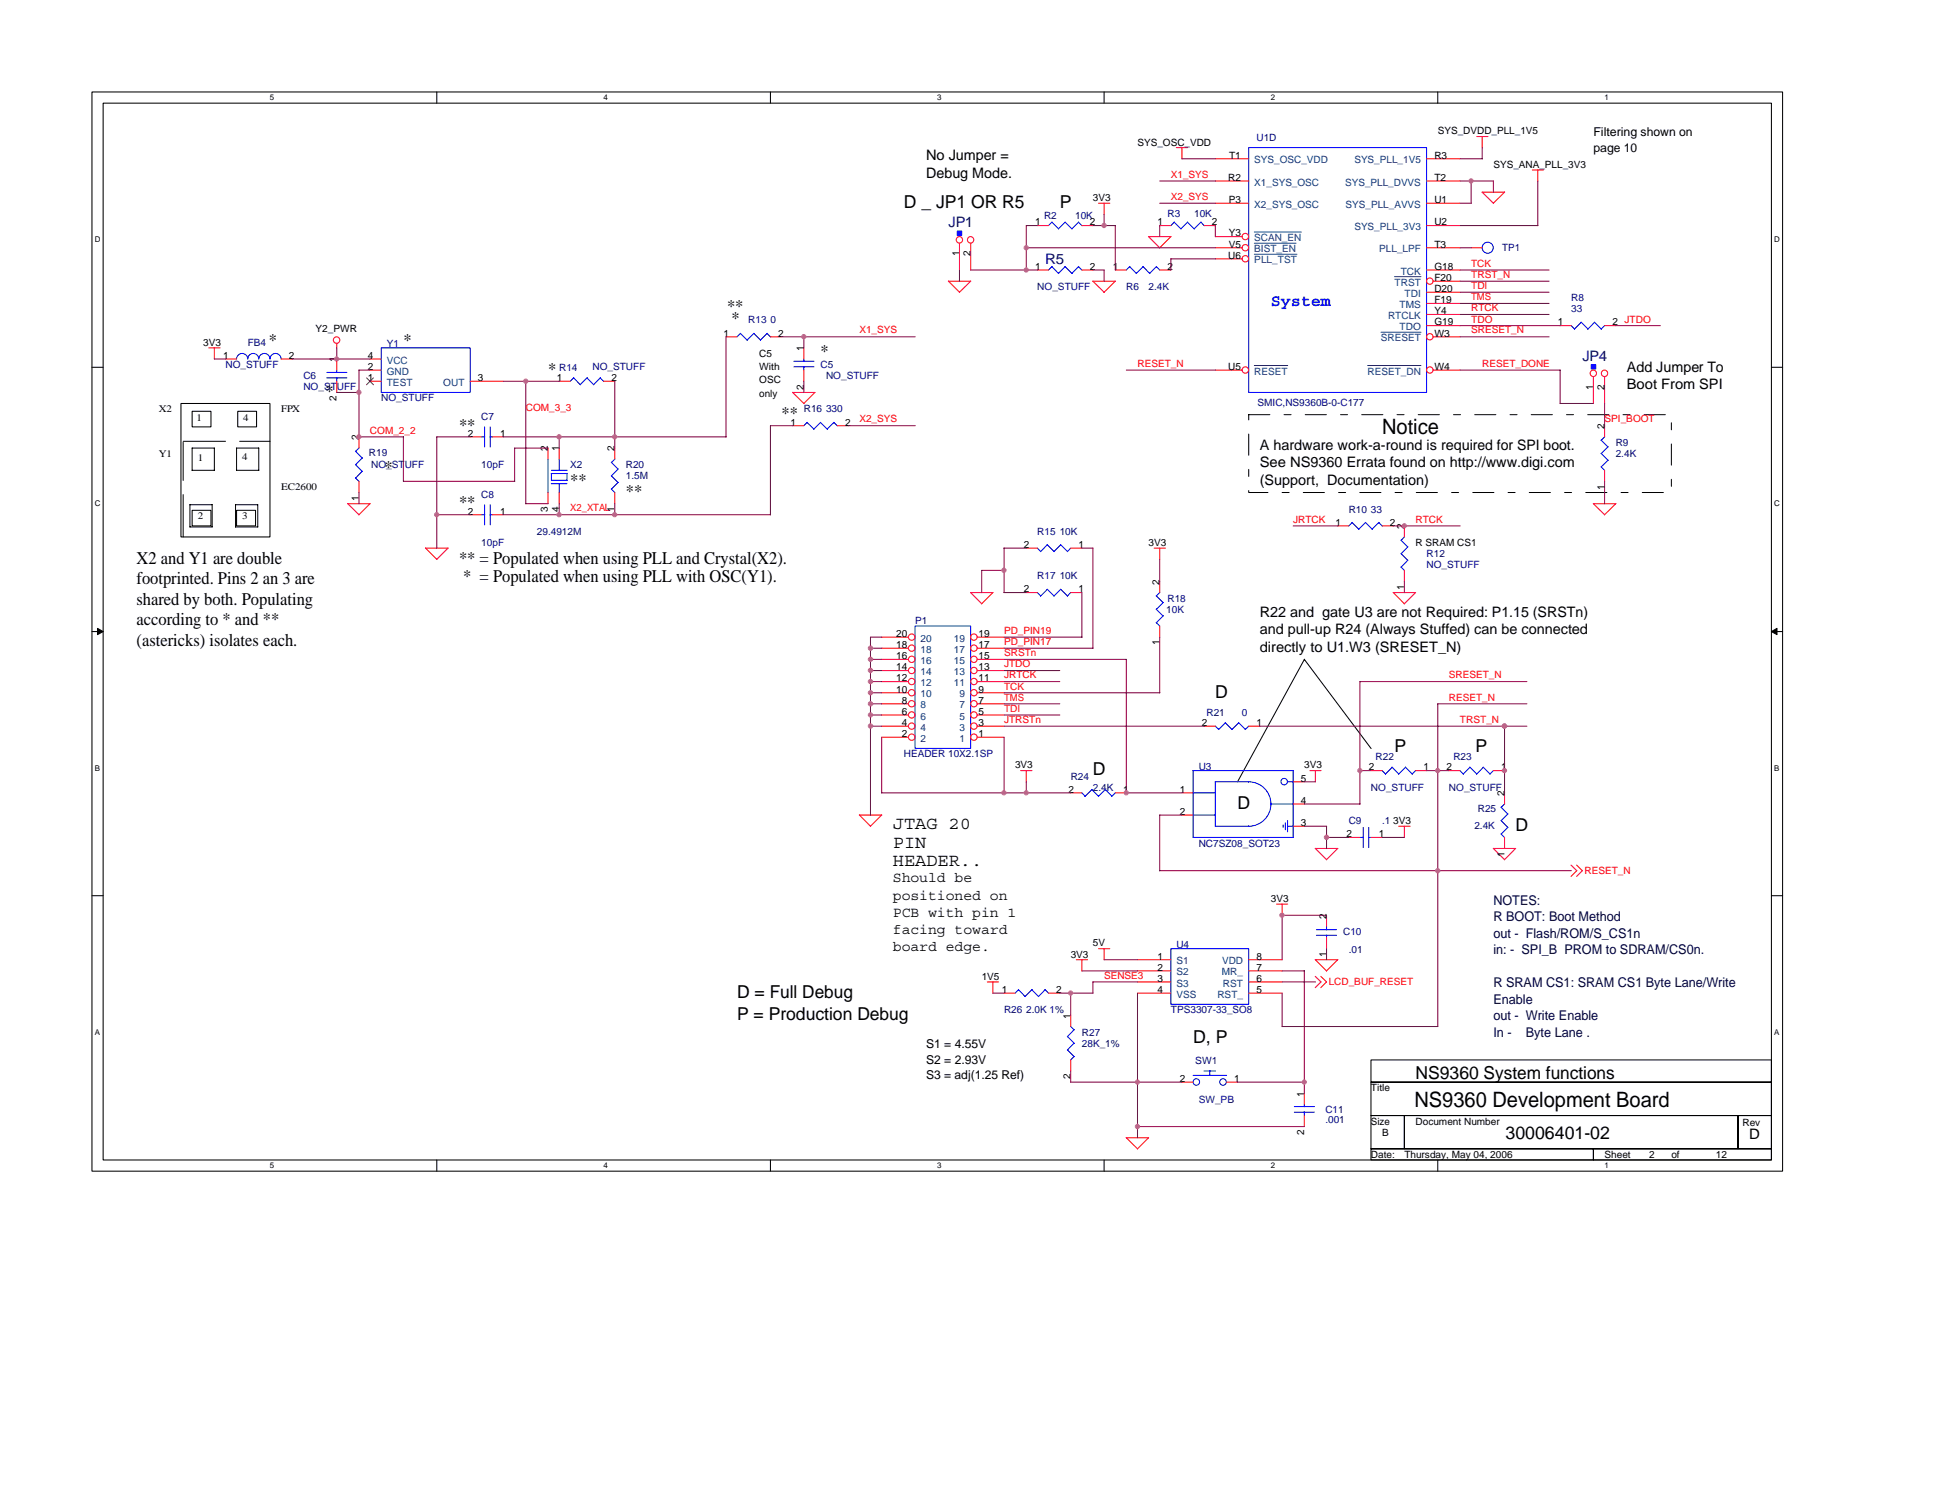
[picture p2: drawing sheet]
<svg xmlns="http://www.w3.org/2000/svg" width="279mm" height="216mm" viewBox="0 0 279 216" stroke-linecap="round" stroke-linejoin="round" font-family="sans-serif">
<path d="M13.2 13.2h243.3v155.3h-243.3zM14.8 14.8h240.1v152.1h-240.1z" fill="none" stroke="#000" stroke-width=".15"/>
<g fill="#fff">
<path d="M38.8 13.4h.7v1.3h-.7z"/>
<path d="M38.8 167h.7v1.3h-.7z"/>
</g>
<path d="M62.8 13.2v1.6M62.8 166.9v1.6" fill="none" stroke="#000" stroke-width=".15"/>
<g fill="#fff">
<path d="M86.8 13.4h.7v1.3h-.7z"/>
<path d="M86.8 167h.7v1.3h-.7z"/>
</g>
<path d="M110.8 13.2v1.6M110.8 166.9v1.6" fill="none" stroke="#000" stroke-width=".15"/>
<g fill="#fff">
<path d="M134.8 13.4h.7v1.3h-.7z"/>
<path d="M134.8 167h.7v1.3h-.7z"/>
</g>
<path d="M158.8 13.2v1.6M158.8 166.9v1.6" fill="none" stroke="#000" stroke-width=".15"/>
<g fill="#fff">
<path d="M182.9 13.4h.6v1.3h-.6z"/>
<path d="M182.9 167h.6v1.3h-.6z"/>
</g>
<path d="M206.9 13.2v1.6M206.9 166.9v1.6" fill="none" stroke="#000" stroke-width=".15"/>
<g fill="#fff">
<path d="M230.9 13.4h.6v1.3h-.6z"/>
<path d="M230.9 167h.6v1.3h-.6z"/>
<path d="M13.6 33.8h.8v1.3h-.8z"/>
<path d="M255.3 33.8h.8v1.3h-.8z"/>
<path d="M13.6 71.8h.8v1.3h-.8z"/>
<path d="M255.3 71.8h.8v1.3h-.8z"/>
</g>
<path d="M13.2 52.8h1.6M254.9 52.8h1.6" fill="none" stroke="#000" stroke-width=".15"/>
<g fill="#fff">
<path d="M13.6 109.8h.8v1.3h-.8z"/>
<path d="M255.3 109.8h.7v1.3h-.7z"/>
</g>
<path d="M13.2 90.8h1.6M254.9 90.8h1.6" fill="none" stroke="#000" stroke-width=".15"/>
<path d="M14 90.4l.8 .4-.8 .5zM254.9 90.8l.8-.4v.9z" fill="#000"/>
<path d="M14 90.4l.8 .4-.8 .5zM254.9 90.8l.8-.4v.9z" fill="none" stroke="#000" stroke-width=".14"/>
<g fill="#fff">
<path d="M13.6 147.8h.8v1.3h-.8z"/>
<path d="M255.3 147.8h.7v1.3h-.7z"/>
</g>
<g fill="none" stroke="#000" stroke-width=".15">
<path d="M26 58h12.8v19.2h-12.8zM27.6 59.2h2.8v2.2h-2.8zM34.2 59.2h2.7v2.2h-2.7zM27.6 73.4h2.8v2.2h-2.8zM34 73.4h2.8v2.2h-2.8zM187.7 94.8l9.6 12.9M187.7 94.8l-9.7 17.7M13.2 128.8h1.6M254.9 128.8h1.6M197.2 152.5h57.7v3.2h-57.7zM197.2 155.7h57.7v4.8h-57.7zM197.2 160.5h4.8v4.7h-4.8z"/>
<path d="M197.2 165.2h32v1.7h-32zM202 160.5h48.1v4.7h-48.1zM229.2 165.2h25.7v1.7h-25.7zM250.1 160.5h4.8v4.7h-4.8z"/>
</g>
<g fill="none" stroke="#000" stroke-width=".14" stroke-dasharray="6.1 2">
<path d="M26.4 77.2v-13.6M26.4 63.5h12.5M27.3 75.8h3.2M27.3 72.6v3.2M27.6 67.6v-3.2M27.6 64.5h3.3M30.5 72.6h-3.2M30.5 75.8v-3.2M30.8 67.6h-3.2M30.8 64.5v3.2M33.9 75.8h3.2M33.9 72.6v3.2"/>
<path d="M34 64.5v3.2M34 67.6h3.3M37.1 72.6h-3.2M37.1 75.8v-3.2M37.2 64.5h-3.2M37.2 67.6v-3.2"/>
</g>
<path d="M179.7 59.6h60.8v11.2h-60.8v-11.2" fill="none" stroke="#000" stroke-width=".14" stroke-dasharray="3 2 1 2"/>
<g fill="none" stroke="#f00" stroke-width=".15">
<path d="M212.5 19.6h1.6M213.2 19.6v1.7M149.2 32.4h1.6M155.7 32.4h1.5M158 29.2h1.7M158.8 29.2v1.7M166.9 35.6l-1.7-1.6h3.3l-1.7 1.7M169.2 21.2h1.7M170 21.2v1.7M174.9 34h3.8M174.9 29.2h4.8M174.9 35.6h3.8"/>
<path d="M174.9 26h4.8M174.9 22.8h4.8M174.9 37.2h3.8M205.2 29.2h4.8M205.2 35.6h4.8M205.2 32.4h4.8M205.2 26h4.8M205.2 22.8h4.8M205.2 38.8h4.8M211.7 35.6h1.5M213.2 27.6h3.3M213.2 27.6l1.7 1.7"/>
<path d="M216.5 27.6l-1.6 1.6M220.5 24.4h1.6M221.2 24.4v1.7M30 50h1.7M30.8 50v1.7M48.4 49.4v.7M48.4 51.6v1.6M48.4 54.8v1.6M53.2 54.8h1.6M53.2 51.6h1.6M53.2 53.2h1.6M67.6 54.8h4.9"/>
<path d="M80.5 54.8h1.5M86.8 54.8h1.7M104.5 48.4h1.5M110.8 48.4h1.7M114 56.4l1.6 1.7 1.6-1.7M114 56.4h3.3M136.4 40.4l1.6 1.6M136.5 40.4h3.2l-1.7 1.7M157.2 40.4l1.6 1.7 1.7-1.7M157.2 40.4h3.3M174.9 53.2h3.8M205.2 46.8h4.8"/>
<path d="M205.2 45.2h4.8M205.2 43.6h4.8M205.2 42h4.8M206.2 40.4h3.8M206.2 48.4h3.8M206.2 53.2h3.8M224.5 46.8h1.6M230.9 46.8h1.6M51.6 62.8v1.7M51.6 69.2v1.6M53.2 72.5l-1.6 1.6M53.3 72.5h-3.3l1.6 1.5"/>
<path d="M61.2 78.8l1.6 1.7 1.7-1.7h-3.3M67.6 62.8h1.6M70.8 62.8h1.7M78.8 64.5v1.5M78.8 70.8v1.7M80.5 64.5v1.5M80.5 70.8v1.7M147.7 78.8h1.5M154 78.8h1.7M166 78.8h1.7M166.9 78.8v1.7M192.5 75.6h1.5"/>
<path d="M198.9 75.6h1.6M202 75.6v1.6M229.2 72.4l1.7 1.6M229.2 72.5h3.3M232.5 72.5l-1.7 1.6M139.6 85.2l1.6 1.6M139.7 85.2h3.2l-1.7 1.7M147.7 85.2h1.5M154 85.2h1.7M166.9 83.6v1.6M166.9 90v1.6M200.4 85.2l1.6 1.6"/>
<path d="M200.5 85.2h3.2M202 82v1.6M203.7 85.2l-1.7 1.7M123.6 117.2l1.6 1.6M123.7 117.2h3.2l-1.7 1.7M146.8 110.8h1.7M147.7 110.8v1.7M173.2 104.5h1.7M179.7 104.5h1.5M188.5 110.8h1.6M189.2 110.8v1.7M201.2 118.8h1.7"/>
<path d="M202 118.8v1.7M208.5 110.8h1.5M214.9 110.8h1.6M154.8 138h1.7M155.7 138v1.7M158 136.5h1.7M158.8 136.5v1.6M163.7 138h4.8M163.7 139.7h4.8M179.7 138h4.8M179.7 139.7h4.8M183.7 130h1.6"/>
<path d="M184.5 130v1.7M189.2 122l1.6 1.7 1.7-1.7h-3.3M189.2 138l1.6 1.7 1.7-1.7h-3.3M190.9 131.7v1.5M190.9 134.8v1.7M214.8 122l1.6 1.7 1.7-1.7M214.9 122h3.2M226 124.4l.9 .8-.9 .9M226.8 124.4l.9 .8-.9 .9M142 141.2h1.7M142.8 141.2v1.7M144.5 142.8h1.5"/>
<path d="M150.8 142.8h1.7M154 146v1.7M154 152.5v1.5M163.7 141.2h4.8M163.7 142.8h4.8M179.7 141.2h4.8M179.7 142.8h4.8M187.7 157.2v1.6M189.2 140.4l.8 .8-.8 .9M190 140.4l.9 .8-.9 .9M162 163.6l1.7 1.6M162 163.7h3.3"/>
<path d="M165.2 163.7l-1.6 1.6M187.7 160.5v1.5"/>
<circle cx="179.2" cy="34" r=".46"/>
<circle cx="179.2" cy="35.6" r=".46"/>
<circle cx="179.2" cy="37.2" r=".46"/>
<circle cx="48.4" cy="48.9" r=".47"/>
<circle cx="179.2" cy="53.2" r=".46"/>
<circle cx="205.7" cy="53.2" r=".46"/>
<circle cx="205.7" cy="40.4" r=".46"/>
<circle cx="205.7" cy="48.4" r=".46"/>
</g>
<g fill="none" stroke="#00f" stroke-width=".15">
<path d="M151.3 32l1 .9M151.4 31.9l-.6 .5M153.2 32l1 .9M153.3 31.9l-1 1M155.2 32l.5 .5M155.2 31.9l-1 1M179.7 21.2h25.5v35.2h-25.5zM47 54.4h2.9M47 53.6h2.9M48.4 53.2v.4M48.4 54.3v.5M54.8 50h12.8v6.4h-12.8z"/>
<path d="M82.5 54.4l1 .9M82.5 54.3l-.5 .5M84.5 54.4l.9 .9M84.5 54.3l-1 1M86.4 54.4l.5 .5M86.4 54.3l-1 1M106 48.4l.5-.5 1 1M108.5 48l.9 .9M108.5 47.9l-1 1M110.4 48l.5 .5M110.4 47.9l-1 1M227.5 46.3l1 1"/>
<path d="M227.5 46.4l-1 .9-.5-.5M229.4 46.3l1 1M229.4 46.4l-1 .9M230.9 46.8l-.6 .5M51.1 68.7l.5 .5M51.1 64.9l1 1M51.7 64.4l-.5 .5M52.1 67.8l-.9 1M52.1 65.9l-1 .9 1 1M69.2 62.8h.5M69.7 61.4v2.9M70.5 62.8h.3"/>
<path d="M70.5 61.4v2.9M78.8 66v4.9M79.3 68.1h2.3M79.3 69.6h2.3M79.3 68.1v1h2.3M79.3 67.6h2.3M80.5 66v1.7M80.5 69.6v1.3M81.6 68.1v1M149.2 78.8l.5 .5M152.6 78.3l1 1M152.6 78.4l-1 1-.9-1.1-1 1.1"/>
<path d="M154 78.8l-.4 .6M194.5 75.2l1 .9M194.6 75.1l-.6 .5M196.5 75.2l.9 .9M196.5 75.1l-1 1M198.4 75.2l.5 .5M198.4 75.1l-1 1M201.6 79.6l.9 1M201.6 77.7l.9 1M202.1 77.2l-.5 .5M202.6 78.7l-1 .9M149.2 85.2l.5 .5"/>
<path d="M150.7 84.7l1 1M150.7 84.8l-1 .9M152.6 84.7l1 1M152.6 84.8l-1 .9M154 85.2l-.4 .5M166.3 87.6l1 1M166.9 85.2l-.6 .5 1 1M167.4 88.6l-1.1 1 .6 .4M167.4 86.7l-1 .9M201.6 81.6l.4 .4M202.6 80.6l-1 1M174.8 104.4l.5 .5"/>
<path d="M176.3 103.9l.9 1M176.3 104l-1 .9M178.2 103.9l1 1M178.2 104l-1 .9M179.7 104.5l-.6 .4M210 110.8l.5 .5M211.5 110.3l1 1M211.5 110.4l-1 1M214.4 111.3l-1-1-1 1.1M214.9 110.8l-.6 .6M168.5 136.5h11.2v8h-11.2zM189.4 133.7h2.9"/>
<path d="M189.4 134.5h2.9M190.9 133.2v.5M190.9 134.5v.3M146.5 142.4l1 1M146.6 142.3l-.6 .5M148.5 142.4l.9 1M148.5 142.3l-1 1M150.4 142.4l.5 .5M150.4 142.3l-1 1M153.6 149.1l1 1M153.6 151l1 1M154 147.7l.6 .4"/>
<path d="M154.5 148.1l-.9 1M154.5 150l-.9 1M154.5 152l-.5 .5M186.2 160h2.9M186.2 159.2h2.9M187.7 158.8v.4M187.7 160v.5"/>
<circle cx="214" cy="35.6" r=".79"/>
</g>
<path d="M52.7 54.4l1 .9M53.7 54.4l-1 .9" fill="none" stroke="#804000" stroke-width=".14"/>
<path d="M180.5 33.4h6.7M180.5 35h6M180.5 36.6h6.1M200.6 39.8h3.8M180.5 52.6h4.8M196.8 52.6h7.6M198.7 47.8h5.7" fill="none" stroke="#004080" stroke-width=".14"/>
<path d="M137.7 33.2h.7v.7h-.7z" fill="#00f"/>
<path d="M137.7 33.2h.7v.7h-.7z" fill="none" stroke="#00f" stroke-width=".15"/>
<g fill="none" stroke="#f00" stroke-width=".15">
<path d="M138 35v3.8M139.7 35v3.8"/>
<circle cx="138" cy="34.5" r=".46"/>
<circle cx="139.6" cy="34.5" r=".46"/>
</g>
<path d="M228.9 52.4h.7v.7h-.7z" fill="#00f"/>
<g fill="none" stroke="#00f" stroke-width=".15">
<path d="M151.3 38.4l1 .9M151.4 38.3l-.6 .5M153.2 38.4l1 .9M153.3 38.3l-1 1M155.2 38.4l.5 .5M155.2 38.3l-1 1M162 38.8l.6-.5 .9 1M164.5 38.4l.9 .9M164.5 38.3l-1 1M166.4 38.4l.5 .5M166.4 38.3l-1 1M168.9 32l1 .9"/>
<path d="M168.9 31.9l-.4 .5M170.9 32l.9 .9M170.9 31.9l-1 1M172.8 32l.5 .5M172.8 31.9l-1 1M34 51.6a.8 .8 0 0 1 .8-.8 .8 .8 0 0 1 .8 .8 .79 .79 0 0 1 .8-.8 .79 .79 0 0 1 .8 .8 .8 .8 0 0 1 .8-.8 .8 .8 0 0 1 .8 .8 .8 .8 0 0 1 .8-.8 .8 .8 0 0 1 .8 .8M114.2 52.8h2.9M114.2 52h2.9M115.7 51.6v.4M115.7 52.7v.5M228.9 52.4h.7v.7h-.7zM69.2 74h.5"/>
<path d="M69.7 72.6v2.9M70.5 74h.3M70.5 72.6v2.9M87.9 70.3l.6 .5M87.9 68.4l1 1M87.9 66.5l1 1M88.5 66l-.5 .5M88.9 69.4l-.9 1M88.9 67.5l-.9 1M116.1 60.8l1 .9M116.1 60.7l-.4 .5M117.1 61.7l1-1 .9 1"/>
<path d="M120 60.8l.5 .5M120 60.7l-1 1M230.3 67.1l.6 .5M230.3 65.2l1 1M230.3 63.3l1.1 1-1 .9M230.9 62.8l-.5 .5M231.4 66.2l-1 1M131.7 90h8v17.6h-8zM155.6 114l.5 .5M157.1 113.6l.9 .9M157.1 113.6l-1 .9M159 113.6l1 .9"/>
<path d="M159 113.6l-1 .9M160.5 114l-.5 .5M171.6 114h3.3M171.7 117.2h3.2M182.9 115.6a3.2 3.2 0 0 0-3.3-3.1h-4.8l.1 6.4M182.9 115.6a3.2 3.2 0 0 1-3.3 3.2h-4.7M182.9 115.7h3.2M184.6 118.7v.3M184.9 118.4v1M185.2 118.8h.8M185.2 112.5h.8M185.2 118v1.7"/>
<path d="M186 110.8l.1 9.7h-14.4M186 110.8h-14.3v9.7M196.1 119v2.9M196.9 119v2.9M198.8 110.8l.5 .5M200.3 110.3l.9 1M200.3 110.4l-1 1M203.2 111.3l-1-1-1 1.1M203.7 110.8l-.6 .6M216 119.9l.5 .6M216 118l.9 1M216 116.1l.9 1"/>
<path d="M216.5 115.6l-.5 .5M216.9 119l-.9 1M216.9 117.1l-.9 .9M195.7 120.5h.4M196.9 120.5h.3M171.7 154.7h4.8M173.2 154h1.7M174 154v.7"/>
<circle cx="184.8" cy="112.4" r=".47"/>
<circle cx="172.1" cy="155.6" r=".47"/>
<circle cx="176" cy="155.6" r=".47"/>
</g>
<g fill="none" stroke="#f00" stroke-width=".15">
<path d="M149.2 38.8h1.6M155.7 38.8h1.5M160.5 38.8h1.5M166.9 38.8h1.6M166.9 32.4h1.6M173.2 32.4h1.7M32.4 51.6h1.6M40.4 51.6h1.6M115.7 50v1.6M115.7 53.2v1.6M229.2 54.2v3.8M230.9 54.2v3.8"/>
<path d="M67.6 74h1.6M70.8 74h1.7M88.5 64.5v1.5M88.5 70.8v1.7M114 61.2h1.7M120.5 61.2h1.5M230.9 61.2v1.6M230.9 67.6v1.6M126.8 99.6h3.9M126.8 98h3.9M126.8 96.5h3.9M126.8 94.8h3.9"/>
<path d="M126.8 93.2h3.9M126.8 91.6h3.9M140.6 99.6h3.9M140.6 98h3.9M140.6 96.5h3.9M140.6 94.8h3.9M140.6 93.2h3.9M140.6 91.6h3.9M126.8 106h3.9M126.8 104.5h3.9M126.8 102.8h3.9M126.8 101.2h3.9"/>
<path d="M140.6 106h3.9M140.6 104.5h3.9M140.6 102.8h3.9M140.6 101.2h3.9M154 114h1.7M160.5 114h1.5M170 114h1.7M170 117.2h1.7M186 118.8h1.7M186 115.7h1.7M186 112.5h1.7M197.2 110.8h1.7"/>
<path d="M203.7 110.8h1.5M216.5 114v1.7M194 120.5h1.7M197.2 120.5h1.7M216.5 120.5v1.5M170 155.7h1.7M176.5 155.7h1.5"/>
<circle cx="229.2" cy="53.7" r=".46"/>
<circle cx="230.8" cy="53.7" r=".46"/>
<circle cx="131.2" cy="94.8" r=".46"/>
<circle cx="131.2" cy="96.4" r=".46"/>
<circle cx="131.2" cy="91.6" r=".46"/>
<circle cx="131.2" cy="99.6" r=".46"/>
<circle cx="131.2" cy="98" r=".46"/>
<circle cx="131.2" cy="93.2" r=".46"/>
<circle cx="140.1" cy="94.8" r=".46"/>
<circle cx="140.1" cy="96.4" r=".46"/>
<circle cx="140.1" cy="91.6" r=".46"/>
<circle cx="140.1" cy="98" r=".46"/>
<circle cx="140.1" cy="99.6" r=".46"/>
<circle cx="140.1" cy="93.2" r=".46"/>
<circle cx="131.2" cy="102.8" r=".46"/>
<circle cx="131.2" cy="106" r=".46"/>
<circle cx="131.2" cy="104.4" r=".46"/>
<circle cx="131.2" cy="101.2" r=".46"/>
<circle cx="140.1" cy="106" r=".46"/>
<circle cx="140.1" cy="104.4" r=".46"/>
<circle cx="140.1" cy="102.8" r=".46"/>
<circle cx="140.1" cy="101.2" r=".46"/>
</g>
<g fill="none" stroke="#800040" stroke-width=".15">
<path d="M138 38.8v1.7M139.7 38.8h9.6M147.7 35.6h27.2M149.3 32.4h-1.6v6.5M157.2 38.8h1.7M157.2 32.4h3.3M158.8 30.8v1.7M158.8 38.8v1.7M160.5 32.4v6.5M166.9 26h8M166.9 29.2h8M166.9 32.4v1.6"/>
<path d="M170 22.8h4.9M174.9 32.4v1.7M174.9 37.2h-6.4v1.7M210 38.8h12.9M210 26h4.9M210 22.8h3.3M210 32.4h11.3M210 35.6h1.7M211.7 26v3.2h-1.7M213.2 21.2v1.7M214.9 26v1.7M221.2 26v6.5"/>
<path d="M30.8 51.6h1.7M42 51.6h11.3M48.4 56.4h3.3M48.4 50v1.7M53.3 53.2h-1.7v9.7M72.5 54.8h8M75.6 54.8v17.7M88.5 54.8v9.7M104.5 48.4v14.5M112.5 48.4h19.2M115.7 48.4v1.7M115.7 54.8v1.7"/>
<path d="M162 53.2h12.9M210 40.4h12.9M210 43.6h12.9M210 42h12.9M210 46.8h14.5M210 45.2h12.9M210 48.4h12.9M210 53.2h14.5v4.9l4.8-.1M230.9 58v3.3M232.5 46.8h6.4M51.6 62.8h6.4v6.5l16.1-.1M51.6 70.8v1.7"/>
<path d="M62.8 74h4.9M67.7 62.8h-4.9v16.1M72.5 62.8h32M72.5 74h38.4M75.6 72.5h3.3M78.9 64.5h-4.9v4.8M80.5 62.8v1.7M80.5 72.5v1.6M88.5 72.5v1.6M114.1 61.2h-3.3v12.9M122 61.2h9.7M144.4 78.8h3.3"/>
<path d="M144.5 78.8v6.4h3.2M155.6 78.8h1.6M157.2 78.8v14.4h-12.7M186 75.6h6.5M200.5 75.6h9.6M230.9 69.2v3.3M125.2 98h1.7M125.2 94.8h1.7M125.2 99.6h1.7M125.2 96.5h1.7M125.2 93.2h1.7M126.9 91.6h-1.7v25.7"/>
<path d="M144.5 98h8M144.5 94.8h17.6M144.5 91.6h11.2M144.5 99.6h22.4M144.5 96.5h8M144.5 82h-3.3v3.3M155.7 85.2v6.5M162 94.8v19.2h8.1M166.9 80.5v3.2M166.9 91.6v8.1M202 83.6v1.7M219.7 98h-24v17.7"/>
<path d="M125.2 104.5h1.7M125.2 101.2h1.7M125.2 102.8h1.7M126.8 106v8h27.2M144.5 104.5h28.8M144.5 101.2h8M144.5 102.8h8M144.5 106v8.1M147.7 112.5v1.6M170.1 117.2h-3.2v8.1M181.2 104.5h38.5M187.7 115.7h8"/>
<path d="M187.7 112.5h1.6M187.7 118.8h3.2M190.9 118.8v3.3M195.7 110.8h1.6M205.2 110.8h3.3M216.5 104.5v9.6M219.7 101.2h-12.8v46.5M155.7 139.7h8M158.8 138h4.9M166.9 125.2h59.2M184.5 139.7h3.2M187.7 139.6v17.6"/>
<path d="M190.9 136.4v1.6M190.9 120.5h3.2M190.9 131.7h-6.4v6.4M198.9 120.5h3.2M142.8 142.8h1.7M154 142.8v3.3M154 154v1.7h16.1M163.7 142.8v20.9M163.7 141.2h-6.5v1.7l-4.7-.1M178 155.7h9.7M184.5 141.2h4.8M184.5 147.7h22.4"/>
<path d="M184.5 142.8v4.9M163.7 162h24"/>
</g>
<circle cx="80.4" cy="74" r=".31" fill="#f0f"/>
<circle cx="80.4" cy="74" r=".31" fill="none" stroke="#f0f" stroke-width=".15"/>
<circle cx="115.6" cy="48.4" r=".31" fill="#f0f"/>
<circle cx="115.6" cy="48.4" r=".31" fill="none" stroke="#f0f" stroke-width=".15"/>
<circle cx="51.6" cy="56.4" r=".31" fill="#f0f"/>
<circle cx="51.6" cy="56.4" r=".31" fill="none" stroke="#f0f" stroke-width=".15"/>
<circle cx="80.4" cy="62.8" r=".31" fill="#f0f"/>
<circle cx="80.4" cy="62.8" r=".31" fill="none" stroke="#f0f" stroke-width=".15"/>
<circle cx="88.4" cy="62.8" r=".31" fill="#f0f"/>
<circle cx="88.4" cy="62.8" r=".31" fill="none" stroke="#f0f" stroke-width=".15"/>
<circle cx="48.4" cy="51.6" r=".31" fill="#f0f"/>
<circle cx="48.4" cy="51.6" r=".31" fill="none" stroke="#f0f" stroke-width=".15"/>
<circle cx="88.4" cy="74" r=".31" fill="#f0f"/>
<circle cx="88.4" cy="74" r=".31" fill="none" stroke="#f0f" stroke-width=".15"/>
<circle cx="51.6" cy="62.8" r=".31" fill="#f0f"/>
<circle cx="51.6" cy="62.8" r=".31" fill="none" stroke="#f0f" stroke-width=".15"/>
<circle cx="75.6" cy="54.8" r=".31" fill="#f0f"/>
<circle cx="75.6" cy="54.8" r=".31" fill="none" stroke="#f0f" stroke-width=".15"/>
<circle cx="158.8" cy="32.4" r=".31" fill="#f0f"/>
<circle cx="158.8" cy="32.4" r=".31" fill="none" stroke="#f0f" stroke-width=".15"/>
<circle cx="147.6" cy="35.6" r=".31" fill="#f0f"/>
<circle cx="147.6" cy="35.6" r=".31" fill="none" stroke="#f0f" stroke-width=".15"/>
<circle cx="147.6" cy="38.8" r=".31" fill="#f0f"/>
<circle cx="147.6" cy="38.8" r=".31" fill="none" stroke="#f0f" stroke-width=".15"/>
<circle cx="202" cy="75.6" r=".31" fill="#f0f"/>
<circle cx="202" cy="75.6" r=".31" fill="none" stroke="#f0f" stroke-width=".15"/>
<circle cx="206.8" cy="125.2" r=".31" fill="#f0f"/>
<circle cx="206.8" cy="125.2" r=".31" fill="none" stroke="#f0f" stroke-width=".15"/>
<circle cx="125.2" cy="102.8" r=".31" fill="#f0f"/>
<circle cx="125.2" cy="102.8" r=".31" fill="none" stroke="#f0f" stroke-width=".15"/>
<circle cx="195.6" cy="110.8" r=".31" fill="#f0f"/>
<circle cx="195.6" cy="110.8" r=".31" fill="none" stroke="#f0f" stroke-width=".15"/>
<circle cx="216.4" cy="104.4" r=".32" fill="#f0f"/>
<circle cx="216.4" cy="104.4" r=".32" fill="none" stroke="#f0f" stroke-width=".15"/>
<circle cx="206.8" cy="110.8" r=".31" fill="#f0f"/>
<circle cx="206.8" cy="110.8" r=".31" fill="none" stroke="#f0f" stroke-width=".15"/>
<circle cx="216.4" cy="104.4" r=".32" fill="#f0f"/>
<circle cx="216.4" cy="104.4" r=".32" fill="none" stroke="#f0f" stroke-width=".15"/>
<circle cx="216.4" cy="110.8" r=".31" fill="#f0f"/>
<circle cx="216.4" cy="110.8" r=".31" fill="none" stroke="#f0f" stroke-width=".15"/>
<circle cx="144.4" cy="114" r=".31" fill="#f0f"/>
<circle cx="144.4" cy="114" r=".31" fill="none" stroke="#f0f" stroke-width=".15"/>
<circle cx="162" cy="114" r=".31" fill="#f0f"/>
<circle cx="162" cy="114" r=".31" fill="none" stroke="#f0f" stroke-width=".15"/>
<circle cx="147.6" cy="114" r=".31" fill="#f0f"/>
<circle cx="147.6" cy="114" r=".31" fill="none" stroke="#f0f" stroke-width=".15"/>
<circle cx="184.4" cy="131.6" r=".31" fill="#f0f"/>
<circle cx="184.4" cy="131.6" r=".31" fill="none" stroke="#f0f" stroke-width=".15"/>
<circle cx="154" cy="142.8" r=".31" fill="#f0f"/>
<circle cx="154" cy="142.8" r=".31" fill="none" stroke="#f0f" stroke-width=".15"/>
<circle cx="187.6" cy="155.6" r=".31" fill="#f0f"/>
<circle cx="187.6" cy="155.6" r=".31" fill="none" stroke="#f0f" stroke-width=".15"/>
<circle cx="125.2" cy="104.4" r=".32" fill="#f0f"/>
<circle cx="125.2" cy="104.4" r=".32" fill="none" stroke="#f0f" stroke-width=".15"/>
<circle cx="125.2" cy="98" r=".31" fill="#f0f"/>
<circle cx="125.2" cy="98" r=".31" fill="none" stroke="#f0f" stroke-width=".15"/>
<circle cx="163.6" cy="162" r=".31" fill="#f0f"/>
<circle cx="163.6" cy="162" r=".31" fill="none" stroke="#f0f" stroke-width=".15"/>
<circle cx="62.8" cy="74" r=".31" fill="#f0f"/>
<circle cx="62.8" cy="74" r=".31" fill="none" stroke="#f0f" stroke-width=".15"/>
<circle cx="125.2" cy="93.2" r=".32" fill="#f0f"/>
<circle cx="125.2" cy="93.2" r=".32" fill="none" stroke="#f0f" stroke-width=".15"/>
<circle cx="190.8" cy="120.4" r=".31" fill="#f0f"/>
<circle cx="190.8" cy="120.4" r=".31" fill="none" stroke="#f0f" stroke-width=".15"/>
<circle cx="125.2" cy="99.6" r=".31" fill="#f0f"/>
<circle cx="125.2" cy="99.6" r=".31" fill="none" stroke="#f0f" stroke-width=".15"/>
<circle cx="125.2" cy="101.2" r=".32" fill="#f0f"/>
<circle cx="125.2" cy="101.2" r=".32" fill="none" stroke="#f0f" stroke-width=".15"/>
<circle cx="144.4" cy="82" r=".31" fill="#f0f"/>
<circle cx="144.4" cy="82" r=".31" fill="none" stroke="#f0f" stroke-width=".15"/>
<circle cx="163.6" cy="155.6" r=".31" fill="#f0f"/>
<circle cx="163.6" cy="155.6" r=".31" fill="none" stroke="#f0f" stroke-width=".15"/>
<circle cx="211.6" cy="26" r=".31" fill="#f0f"/>
<circle cx="211.6" cy="26" r=".31" fill="none" stroke="#f0f" stroke-width=".15"/>
<circle cx="125.2" cy="94.8" r=".31" fill="#f0f"/>
<circle cx="125.2" cy="94.8" r=".31" fill="none" stroke="#f0f" stroke-width=".15"/>
<circle cx="125.2" cy="96.4" r=".32" fill="#f0f"/>
<circle cx="125.2" cy="96.4" r=".32" fill="none" stroke="#f0f" stroke-width=".15"/>
<g font-size="3">
<text x="198.9" y="62.4">Notice</text>
<text x="203.5" y="159.2">NS9360 Development Board</text>
</g>
<g font-size="2.6">
<text x="130" y="29.9">D _ JP1 OR R5</text>
<text x="152.5" y="29.9">P</text>
<text x="104.6" y="44.8">**</text>
<text x="105.2" y="46.6">*</text>
<text x="38.7" y="49.8">*</text>
<text x="58" y="49.8">*</text>
<text x="78.8" y="53.9">*</text>
<text x="118" y="51.4">*</text>
<text x="46.8" y="57.1">*</text>
<text x="66" y="61.9">**</text>
<text x="112.5" y="60.3">**</text>
<text x="55.3" y="68">*</text>
<text x="82" y="69.9">**</text>
<text x="90" y="71.5">**</text>
<text x="66" y="73.1">**</text>
<text x="19.6" y="81.1">X2 and Y1 are double</text>
<text x="66" y="81.1">** = Populated when using PLL and Crystal(X2).</text>
<text x="66.6" y="83.7">* = Populated when using PLL with OSC(Y1).</text>
<text x="19.6" y="84.1">footprinted. Pins 2 an 3 are</text>
<text x="19.6" y="87">shared by both. Populating</text>
<text x="19.6" y="90">according to * and **</text>
<text x="19.6" y="92.9">(astericks) isolates each.</text>
<text x="174.9" y="100.3">D</text>
<text x="157.2" y="111.5">D</text>
<text x="200.6" y="108.2">P</text>
<text x="212.3" y="108.2">P</text>
<text x="128.5" y="119.3">JTAG 20</text>
<text x="178" y="116.3">D</text>
<text x="218.1" y="119.5">D</text>
<text x="128.5" y="121.9">PIN</text>
<text x="128.5" y="124.5">HEADER..</text>
<text x="106" y="143.5">D = Full Debug</text>
<text x="106" y="146.8">P = Production Debug</text>
<text x="171.7" y="150">D, P</text>
<text x="203.7" y="155.2">NS9360 System functions</text>
<text x="216.6" y="163.9">30006401-02</text>
</g>
<text font-size="2.4" fill="#00f" x="182.9" y="44">System</text>
<g font-size="2.1">
<text x="133.2" y="23.1">No Jumper =</text>
<text x="133.2" y="25.6">Debug Mode.</text>
<text x="234.1" y="53.5">Add Jumper To</text>
<text x="234.1" y="56">Boot From SPI</text>
<text x="181.2" y="64.7">A hardware work-a-round is required for SPI boot.</text>
<text x="181.2" y="67.2">See NS9360 Errata found on http://www.digi.com</text>
<text x="181.2" y="69.7">(Support, Documentation)</text>
<text x="181.2" y="88.7">R22 and gate U3 are not Required: P1.15 (SRSTn)</text>
<text x="181.2" y="91.2">and pull-up R24 (Always Stuffed) can be connected</text>
<text x="181.2" y="93.7">directly to U1.W3 (SRESET_N)</text>
<text x="128.5" y="126.9">Should be</text>
<text x="128.5" y="129.4">positioned on</text>
<text x="128.5" y="131.9">PCB with pin 1</text>
<text x="128.5" y="134.3">facing toward</text>
<text x="128.5" y="136.8">board edge.</text>
<text x="251.7" y="163.9">D</text>
</g>
<g font-size="2.1" fill="#000080">
<text x="136.5" y="32.7">JP1</text>
<text x="150.4" y="38">R5</text>
<text x="227.7" y="51.9">JP4</text>
</g>
<g font-size="1.9" fill="#000040">
<text x="214.9" y="130.2">NOTES:</text>
<text x="214.9" y="132.5">R BOOT: Boot Method</text>
<text x="214.9" y="134.9">out - Flash/ROM/S_CS1n</text>
<text x="214.9" y="137.3">in: - SPI_B PROM to SDRAM/CS0n.</text>
<text x="214.9" y="142">R SRAM CS1: SRAM CS1 Byte Lane/Write</text>
<text x="214.9" y="144.4">Enable</text>
<text x="214.9" y="146.8">out - Write Enable</text>
<text x="214.9" y="149.1">In -</text>
<text x="219.5" y="149.1">Byte Lane .</text>
</g>
<g font-size="1.8">
<text x="229.2" y="19.6">Filtering shown on</text>
<text x="229.2" y="21.8">page 10</text>
<text x="133.2" y="150.8">S1 = 4.55V</text>
<text x="133.2" y="153">S2 = 2.93V</text>
<text x="133.2" y="155.3">S3 = adj(1.25 Ref)</text>
</g>
<g font-size="1.4">
<text x="163.7" y="20.9">SYS_OSC_VDD</text>
<text x="176.8" y="22.8">T1</text>
<text x="206.4" y="22.8">R3</text>
<text x="206.9" y="19.3">SYS_DVDD_PLL_1V5</text>
<text x="157.2" y="28.9">3V3</text>
<text x="176.7" y="26">R2</text>
<text x="176.8" y="29.2">P3</text>
<text x="206.4" y="26">T2</text>
<text x="206.4" y="29.2">U1</text>
<text x="214.9" y="24.1">SYS_ANA_PLL_3V3</text>
<text x="148.9" y="32.4">1</text>
<text x="156.8" y="32.4">2</text>
<text x="166.5" y="32.4">1</text>
<text x="174.4" y="32.4">2</text>
<text x="176.8" y="34">Y3</text>
<text x="176.8" y="35.6">V5</text>
<text x="206.4" y="32.4">U2</text>
<text x="206.4" y="35.6">T3</text>
<text x="138" y="36.8" transform="rotate(-90 138 36.8)">1</text>
<text x="139.6" y="36.8" transform="rotate(-90 139.6 36.8)">2</text>
<text x="148.9" y="38.8">1</text>
<text x="156.8" y="38.8">2</text>
<text x="160.1" y="38.8">1</text>
<text x="168" y="38.8">2</text>
<text x="176.7" y="37.2">U6</text>
<text x="206.4" y="40.4">F20</text>
<text x="206.4" y="38.8">G18</text>
<text x="45.4" y="47.8">Y2_PWR</text>
<text x="206.4" y="45.2">Y4</text>
<text x="206.4" y="46.8">G19</text>
<text x="206.4" y="43.6">F19</text>
<text x="206.4" y="42">D20</text>
<text x="224.1" y="46.8">1</text>
<text x="232" y="46.8">2 JTDO</text>
<text x="29.2" y="49.7">3V3</text>
<text x="32.1" y="51.6">1</text>
<text x="41.6" y="51.6">2</text>
<text x="48.4" y="52.1" transform="rotate(-90 48.4 52.1)">1</text>
<text x="52.9" y="51.6">4</text>
<text x="52.9" y="53.2">2</text>
<text x="104.1" y="48.4">1</text>
<text x="109.2" y="51.3">C5</text>
<text x="109.2" y="53.2">With</text>
<text x="112" y="48.4">2</text>
<text x="115.6" y="50.5" transform="rotate(-90 115.6 50.5)">1</text>
<text x="176.7" y="53.2">U5</text>
<text x="206.4" y="48.4">W3</text>
<text x="206.4" y="53.2">W4</text>
<text x="22.8" y="59.3">X2</text>
<text x="40.4" y="59.3">FPX</text>
<text x="48.4" y="57.6" transform="rotate(-90 48.4 57.6)">2</text>
<text x="52.9" y="54.8">1</text>
<text x="68.8" y="54.8">3</text>
<text x="80.1" y="54.8">1</text>
<text x="88" y="54.8">2</text>
<text x="109.2" y="55.1">OSC</text>
<text x="109.2" y="57">only</text>
<text x="115.6" y="56" transform="rotate(-90 115.6 56)">2</text>
<text x="229.2" y="56" transform="rotate(-90 229.2 56)">1</text>
<text x="230.8" y="56" transform="rotate(-90 230.8 56)">2</text>
<text x="22.8" y="65.7">Y1</text>
<text x="28.3" y="60.6">1</text>
<text x="35" y="60.6">4</text>
<text x="51.6" y="63.3" transform="rotate(-90 51.6 63.3)">2</text>
<text x="67.3" y="62.8">2</text>
<text x="72" y="62.8">1</text>
<text x="78.8" y="64.9" transform="rotate(-90 78.8 64.9)">2</text>
<text x="80.4" y="64.9" transform="rotate(-90 80.4 64.9)">1</text>
<text x="88.4" y="64.9" transform="rotate(-90 88.4 64.9)">2</text>
<text x="113.7" y="61.2">1</text>
<text x="121.6" y="61.2">2</text>
<text x="230.8" y="61.7" transform="rotate(-90 230.8 61.7)">2</text>
<text x="28.4" y="66.4">1</text>
<text x="34.8" y="66.2">4</text>
<text x="40.4" y="70.5">EC2600</text>
<text x="230.8" y="70.4" transform="rotate(-90 230.8 70.4)">1</text>
<text x="28.4" y="74.7">2</text>
<text x="34.8" y="74.7">3</text>
<text x="51.6" y="72" transform="rotate(-90 51.6 72)">1</text>
<text x="67.3" y="74">2</text>
<text x="72" y="74">1</text>
<text x="78.8" y="73.6" transform="rotate(-90 78.8 73.6)">3</text>
<text x="80.4" y="73.6" transform="rotate(-90 80.4 73.6)">4</text>
<text x="88.4" y="73.6" transform="rotate(-90 88.4 73.6)">1</text>
<text x="192.1" y="75.6">1</text>
<text x="200" y="75.6">2</text>
<text x="202" y="76.1" transform="rotate(-90 202 76.1)">2</text>
<text x="147.3" y="78.8">2</text>
<text x="155.2" y="78.8">1</text>
<text x="165.2" y="78.5">3V3</text>
<text x="203.7" y="78.5">R SRAM CS1</text>
<text x="147.3" y="85.2">2</text>
<text x="155.2" y="85.2">1</text>
<text x="166.8" y="84.1" transform="rotate(-90 166.8 84.1)">2</text>
<text x="202" y="84.8" transform="rotate(-90 202 84.8)">1</text>
<text x="128.9" y="94.8">16</text>
<text x="128.9" y="93.2">18</text>
<text x="128.9" y="91.6">20</text>
<text x="140.8" y="94.8">15</text>
<text x="140.8" y="93.2">17</text>
<text x="140.8" y="91.6">19</text>
<text x="166.8" y="92.8" transform="rotate(-90 166.8 92.8)">1</text>
<text x="128.9" y="99.6">10</text>
<text x="128.9" y="98">12</text>
<text x="128.9" y="96.4">14</text>
<text x="129.7" y="101.2">8</text>
<text x="140.8" y="101.2">7</text>
<text x="140.8" y="99.6">9</text>
<text x="140.8" y="98">11</text>
<text x="140.8" y="96.4">13</text>
<text x="129.7" y="106">2</text>
<text x="129.7" y="104.4">4</text>
<text x="129.7" y="102.8">6</text>
<text x="140.8" y="106">1</text>
<text x="140.8" y="104.4">3</text>
<text x="140.8" y="102.8">5</text>
<text x="172.9" y="104.4">2</text>
<text x="180.8" y="104.4">1</text>
<text x="146" y="110.5">3V3</text>
<text x="187.2" y="112.4">5</text>
<text x="187.7" y="110.5">3V3</text>
<text x="196.9" y="110.8">2</text>
<text x="204.8" y="110.8">1</text>
<text x="208.1" y="110.8">2</text>
<text x="216" y="110.8">1</text>
<text x="153.7" y="114">2</text>
<text x="161.6" y="114">1</text>
<text x="169.7" y="114">1</text>
<text x="169.7" y="117.2">2</text>
<text x="187.2" y="118.8">3</text>
<text x="187.2" y="115.6">4</text>
<text x="200.5" y="118.5">3V3</text>
<text x="216.4" y="114.5" transform="rotate(-90 216.4 114.5)">2</text>
<text x="193.7" y="120.4">2</text>
<text x="198.4" y="120.4">1</text>
<text x="216.4" y="123.2" transform="rotate(-90 216.4 123.2)">1</text>
<text x="182.9" y="129.7">3V3</text>
<text x="154" y="137.7">3V3</text>
<text x="157.2" y="136.1">5V</text>
<text x="190.8" y="137.6" transform="rotate(-90 190.8 137.6)">1</text>
<text x="190.8" y="132.1" transform="rotate(-90 190.8 132.1)">2</text>
<text x="141.2" y="140.9">1V5</text>
<text x="144.1" y="142.8">1</text>
<text x="152" y="142.8">2</text>
<text x="166.5" y="138">1</text>
<text x="166.5" y="139.6">2</text>
<text x="166.5" y="141.2">3</text>
<text x="166.5" y="142.8">4</text>
<text x="180.8" y="142.8">5</text>
<text x="180.8" y="141.2">6</text>
<text x="180.8" y="139.6">7</text>
<text x="180.8" y="138">8</text>
<text x="154" y="146.5" transform="rotate(-90 154 146.5)">1</text>
<text x="154" y="155.3" transform="rotate(-90 154 155.3)">2</text>
<text x="169.7" y="155.6">2</text>
<text x="177.6" y="155.6">1</text>
<text x="187.6" y="157.7" transform="rotate(-90 187.6 157.7)">1</text>
<text x="197.2" y="156.9">Title</text>
<text x="197.2" y="161.7">Size</text>
<text x="203.7" y="161.7">Document Number</text>
<text x="250.7" y="161.9">Rev</text>
<text x="187.6" y="163.3" transform="rotate(-90 187.6 163.3)">2</text>
<text x="197.2" y="166.5">Date:</text>
<text x="198.9" y="163.3">B</text>
<text x="202" y="166.5">Thursday, May 04, 2006</text>
<text x="230.9" y="166.5">Sheet</text>
<text x="237.2" y="166.5">2</text>
<text x="240.5" y="166.5">of</text>
<text x="246.9" y="166.5">12</text>
</g>
<g font-size="1.4" fill="#004080">
<text x="180.5" y="23.5">SYS_OSC_VDD</text>
<text x="194.9" y="23.5">SYS_PLL_1V5</text>
<text x="180.5" y="29.9">X2_SYS_OSC</text>
<text x="180.5" y="26.7">X1_SYS_OSC</text>
<text x="193.5" y="26.7">SYS_PLL_DVVS</text>
<text x="193.6" y="29.9">SYS_PLL_AVVS</text>
<text x="180.5" y="34.7">SCAN_EN</text>
<text x="194.9" y="33.1">SYS_PLL_3V3</text>
<text x="180.5" y="36.3">BIST_EN</text>
<text x="180.5" y="37.9">PLL_TST</text>
<text x="198.4" y="36.3">PLL_LPF</text>
<text x="200.6" y="41.1">TRST</text>
<text x="201.5" y="39.5">TCK</text>
<text x="199.7" y="45.9">RTCLK</text>
<text x="201.4" y="47.5">TDO</text>
<text x="201.4" y="44.3">TMS</text>
<text x="202.1" y="42.7">TDI</text>
<text x="55.6" y="52.3">VCC</text>
<text x="55.6" y="53.9">GND</text>
<text x="180.5" y="53.9">RESET</text>
<text x="196.8" y="53.9">RESET_DN</text>
<text x="198.7" y="49.1">SRESET</text>
<text x="55.6" y="55.5">TEST</text>
<text x="63.8" y="55.5">OUT</text>
<text x="132.5" y="95.5">16</text>
<text x="132.5" y="93.9">18</text>
<text x="132.5" y="92.3">20</text>
<text x="137.2" y="95.5">15</text>
<text x="137.2" y="93.9">17</text>
<text x="137.2" y="92.3">19</text>
<text x="132.5" y="101.9">8</text>
<text x="132.5" y="100.3">10</text>
<text x="132.5" y="98.7">12</text>
<text x="132.5" y="97.1">14</text>
<text x="137.2" y="98.7">11</text>
<text x="137.2" y="97.1">13</text>
<text x="138" y="101.9">7</text>
<text x="138" y="100.3">9</text>
<text x="132.5" y="106.7">2</text>
<text x="132.5" y="105.1">4</text>
<text x="132.5" y="103.5">6</text>
<text x="138" y="106.7">1</text>
<text x="138" y="105.1">3</text>
<text x="138" y="103.5">5</text>
<text x="169.3" y="138.7">S1</text>
<text x="169.3" y="140.3">S2</text>
<text x="169.3" y="141.9">S3</text>
<text x="169.3" y="143.5">VSS</text>
<text x="175.1" y="143.5">RST_</text>
<text x="175.8" y="140.3">MR_</text>
<text x="175.8" y="138.7">VDD</text>
<text x="176" y="141.9">RST</text>
</g>
<g font-size="1.4" fill="#000080">
<text x="180.8" y="20.3">U1D</text>
<text x="150.2" y="31.5">R2</text>
<text x="154.7" y="31.5">10K</text>
<text x="168" y="31.2">R3</text>
<text x="171.8" y="31.2">10K</text>
<text x="149.2" y="41.7">NO_STUFF</text>
<text x="162" y="41.7">R6</text>
<text x="165.2" y="41.7">2.4K</text>
<text x="216.1" y="36.1">TP1</text>
<text x="107.6" y="46.5">R13</text>
<text x="110.8" y="46.5">0</text>
<text x="226.1" y="43.3">R8</text>
<text x="226.1" y="44.9">33</text>
<text x="32.4" y="52.9">NO_STUFF</text>
<text x="35.6" y="49.7">FB4</text>
<text x="55.6" y="49.9">Y1</text>
<text x="80.5" y="53.4">R14</text>
<text x="85.2" y="53.3">NO_STUFF</text>
<text x="118" y="52.9">C5</text>
<text x="43.6" y="54.5">C6</text>
<text x="43.6" y="56.1">NO_STUFF</text>
<text x="54.8" y="57.7">NO_STUFF</text>
<text x="115.7" y="59.3">R16</text>
<text x="118.8" y="59.3">330</text>
<text x="118.8" y="54.5">NO_STUFF</text>
<text x="180.9" y="58.4">SMIC,NS9360B-0-C177</text>
<text x="53.1" y="65.6">R19</text>
<text x="69.2" y="60.4">C7</text>
<text x="232.5" y="64.1">R9</text>
<text x="232.5" y="65.7">2.4K</text>
<text x="53.4" y="67.3">NO_STUFF</text>
<text x="69.2" y="67.3">10pF</text>
<text x="69.2" y="71.6">C8</text>
<text x="82" y="67.3">X2</text>
<text x="90" y="67.3">R20</text>
<text x="90" y="68.9">1.5M</text>
<text x="77.2" y="76.9">29.4912M</text>
<text x="149.2" y="76.9">R15</text>
<text x="152.5" y="76.9">10K</text>
<text x="194" y="73.7">R10</text>
<text x="197.2" y="73.7">33</text>
<text x="69.2" y="78.5">10pF</text>
<text x="149.2" y="83.3">R17</text>
<text x="152.5" y="83.3">10K</text>
<text x="205.2" y="80.1">R12</text>
<text x="205.2" y="81.7">NO_STUFF</text>
<text x="131.7" y="89.7">P1</text>
<text x="167.8" y="88.1">10K</text>
<text x="168" y="86.5">R18</text>
<text x="173.6" y="103">R21</text>
<text x="178.7" y="103">0</text>
<text x="130" y="108.9">HEADER 10X2.1SP</text>
<text x="154" y="112.1">R24</text>
<text x="157.2" y="113.7">2.4K</text>
<text x="172.5" y="110.7">U3</text>
<text x="197.2" y="113.7">NO_STUFF</text>
<text x="197.9" y="109.3">R22</text>
<text x="208.5" y="113.7">NO_STUFF</text>
<text x="209.1" y="109.3">R23</text>
<text x="194" y="118.5">C9</text>
<text x="198.9" y="118.5">.1</text>
<text x="212.1" y="119.2">2.4K</text>
<text x="212.6" y="116.8">R25</text>
<text x="172.5" y="121.9">NC7SZ08_SOT23</text>
<text x="169.2" y="136.3">U4</text>
<text x="193.2" y="134.5">C10</text>
<text x="194" y="137.1">.01</text>
<text x="144.5" y="145.7">R26</text>
<text x="147.7" y="145.7">2.0K 1%</text>
<text x="155.7" y="148.9">R27</text>
<text x="168.5" y="145.7">TPS3307-33_SO8</text>
<text x="155.7" y="150.5">28K_1%</text>
<text x="172" y="153.1">SW1</text>
<text x="172.5" y="158.7">SW_PB</text>
<text x="190.7" y="160.1">C11</text>
<text x="190.7" y="161.6">.001</text>
</g>
<g font-size="1.4" fill="#f00">
<text x="168.5" y="25.6">X1_SYS</text>
<text x="168.5" y="28.8">X2_SYS</text>
<text x="211.7" y="40">TRST_N</text>
<text x="211.7" y="41.6">TDI</text>
<text x="211.7" y="38.4">TCK</text>
<text x="123.7" y="48">X1_SYS</text>
<text x="211.7" y="43.2">TMS</text>
<text x="211.7" y="46.5">TDO</text>
<text x="211.7" y="44.8">RTCK</text>
<text x="211.7" y="48">SRESET_N</text>
<text x="163.7" y="52.8">RESET_N</text>
<text x="213.2" y="52.8">RESET_DONE</text>
<text x="75.6" y="59.2">COM_3_3</text>
<text x="53.2" y="62.4">COM_2_2</text>
<text x="123.7" y="60.8">X2_SYS</text>
<text x="230.9" y="60.8">SPI_BOOT</text>
<text x="82" y="73.6">X2_XTAL</text>
<text x="186" y="75.2">JRTCK</text>
<text x="203.7" y="75.2">RTCK</text>
<text x="144.5" y="94.4">SRSTn</text>
<text x="144.5" y="91.2">PD_PIN19</text>
<text x="144.5" y="96">JTDO</text>
<text x="144.5" y="92.8">PD_PIN17</text>
<text x="144.5" y="100.8">TMS</text>
<text x="144.5" y="99.2">TCK</text>
<text x="144.5" y="97.6">JRTCK</text>
<text x="208.5" y="100.8">RESET_N</text>
<text x="208.5" y="97.6">SRESET_N</text>
<text x="144.5" y="102.4">TDI</text>
<text x="144.5" y="104">JTRSTn</text>
<text x="210" y="104">TRST_N</text>
<text x="228" y="125.7">RESET_N</text>
<text x="158.8" y="140.8">SENSE3</text>
<text x="191.2" y="141.7">LCD_BUF_RESET</text>
</g>
<g font-size="1.1">
<text x="38.8" y="14.4">5</text>
<text x="86.8" y="14.4">4</text>
<text x="134.8" y="14.4">3</text>
<text x="182.9" y="14.4">2</text>
<text x="230.9" y="14.4">1</text>
<text x="13.6" y="34.8">D</text>
<text x="255.3" y="34.8">D</text>
<text x="13.6" y="72.8">C</text>
<text x="255.3" y="72.8">C</text>
<text x="13.6" y="110.8">B</text>
<text x="255.3" y="110.8">B</text>
<text x="13.6" y="148.8">A</text>
<text x="255.3" y="148.8">A</text>
<text x="38.8" y="168">5</text>
<text x="86.8" y="168">4</text>
<text x="134.8" y="168">3</text>
<text x="182.9" y="168">2</text>
<text x="230.9" y="168">1</text>
</g>
</svg>
